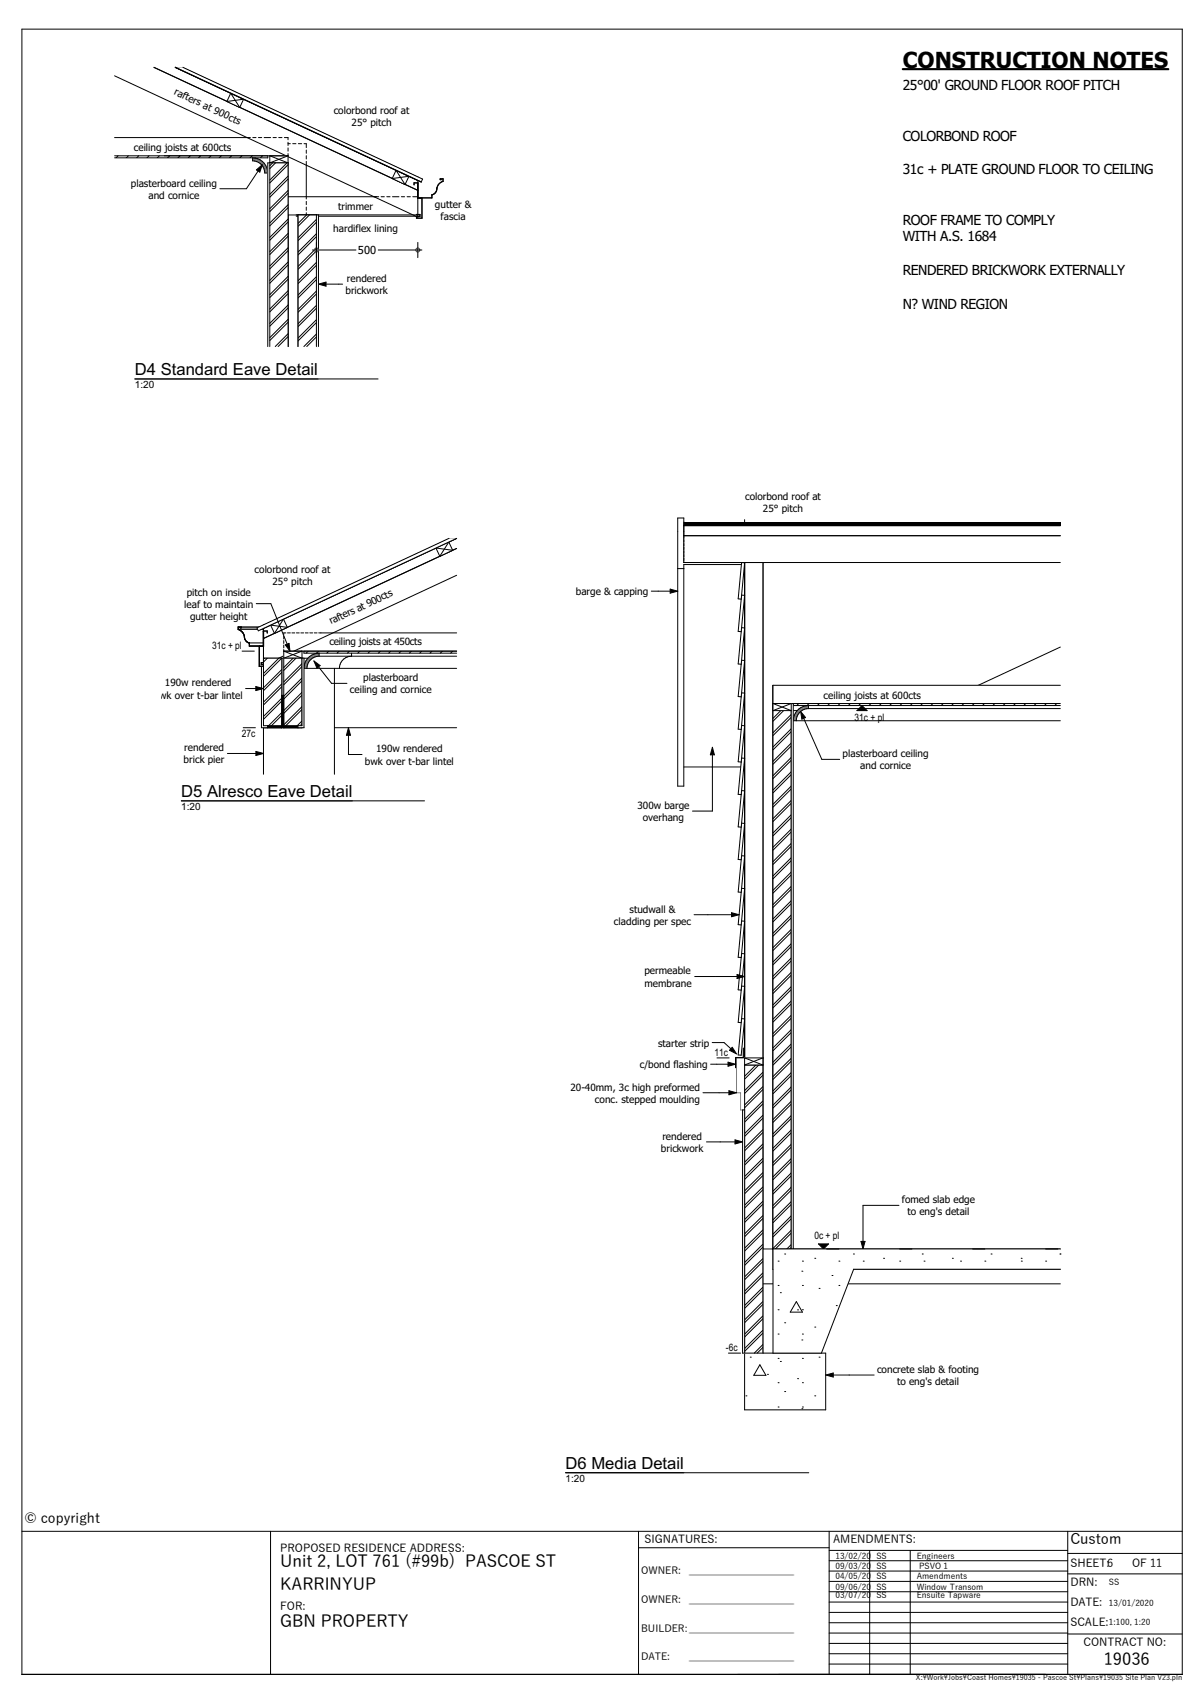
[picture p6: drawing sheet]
<svg xmlns="http://www.w3.org/2000/svg" width="297mm" height="420mm" viewBox="0 0 297 420" stroke-linecap="round" stroke-linejoin="round" font-family="sans-serif">
<g fill="none" stroke="#000" stroke-width=".25">
<path d="M5.4 7.2h286.2v406h-286.2zM5.4 377.9h286.2M66.7 377.9v35.3M157.5 377.9v35.3M204.5 377.9v35.3M263.4 377.9v35.3M157.5 381.9h47M204.5 397.9h58.9M204.5 395.3h58.9M204.5 392.8h58.9M204.5 390.2h58.9M204.5 387.7h58.9"/>
<path d="M204.5 385.1h58.9M204.5 382.6h58.9M214.5 382.6v30.6M224.5 382.6v30.6M263.4 383.3h28.2M263.4 388.4h28.2M204.5 408.1h58.9M204.5 405.5h58.9M204.5 403h58.9M204.5 400.4h58.9M204.5 410.6h58.9M263.4 403.2h28.2"/>
</g>
<!-- layer: K1  TEXT-(notes) -->
<path d="M222.7 17.1h65.5" fill="none" stroke="#000" stroke-width=".53"/>
<!-- layer: D1  WALLS-(external) -->
<g fill="#000">
<path d="M66.6 53h4.5v32.5h-4.5z" fill-rule="evenodd"/>
<path d="M73.6 53h4.5v32.5h-4.5z" fill-rule="evenodd"/>
</g>
<!-- layer: J1  ROOF-(cover) -->
<g fill="none" stroke="#fff" stroke-width=".25">
<path d="M31.2 16.6l-2.9 .5M36.4 16.6l-8.1 1.5M39 17.1l-10.3 1.8M40.4 17.7l-10.3 1.9M41.8 18.4l-10.3 1.8M43.2 19.1l-10.3 1.8M44.6 19.7l-10.3 1.8M46.1 20.4l-10.3 1.8M47.5 21.1l-10.3 1.8M48.9 21.7l-10.3 1.8M50.3 22.4l-10.3 1.8M51.8 23l-10.3 1.9"/>
<path d="M53.2 23.7l-10.3 1.8M54.6 24.4l-10.3 1.8M56 25l-10.3 1.9M57.4 25.7l-10.3 1.8M58.9 26.4l-10.3 1.8M60.3 27l-10.3 1.8M61.7 27.7l-10.3 1.8M63.1 28.4l-10.3 1.8M64.6 29l-10.3 1.8M66 29.7l-10.3 1.8M67.4 30.3l-10.3 1.9M68.8 31l-10.3 1.8"/>
<path d="M70.2 31.7l-10.3 1.8M71.7 32.3l-10.3 1.8M73.1 33l-10.3 1.8M74.5 33.7l-10.3 1.8M75.9 34.3l-10.3 1.8M77.4 35l-10.3 1.8M78.8 35.6l-10.3 1.9M80.2 36.3l-10.3 1.8M81.6 37l-10.3 1.8M83 37.6l-10.3 1.9M84.5 38.3l-10.3 1.8M85.9 39l-10.3 1.8"/>
<path d="M87.3 39.6l-10.3 1.8M88.7 40.3l-10.3 1.8M90.2 41l-10.3 1.8M91.6 41.6l-10.3 1.8M93 42.3l-10.3 1.8M94.4 42.9l-10.3 1.9M95.8 43.6l-10.3 1.8M97.3 44.3l-10.3 1.8M98.7 44.9l-10.3 1.8M100.1 45.6l-10.3 1.8M101.5 46.3l-10.3 1.8M103 46.9l-10.3 1.8"/>
<path d="M103.1 53.3l-.5 .1M103.1 52.4l-1.9 .3M103.1 51.5l-3.3 .6M103.1 50.6l-4.8 .8M103.1 49.6l-6.2 1.1M103.1 48.7l-7.6 1.4M103.1 47.8l-9 1.6"/>
</g>
<path d="M43.3 16.6h1.9l57.9 27v.9z" fill-rule="evenodd" fill="#000"/>
<!-- layer: D2  WALLS-(internal) -->
<path d="M66.6 40.2h4.5v12.8h-4.5z" fill-rule="evenodd" fill="#000"/>
<path d="M103.1 45.1v3.7h3.4v-.7a1.66 1.66 0 0 0 1.3-1.8l.5-1 1-.6v-.5h-.7l.2 .2h-.2v-.3h.7v.7a2.58 2.58 0 0 0-1.7 2.4l-.5 .7-.5 .2v.8h-3.5z" fill-rule="evenodd" fill="#7f7f7f"/>
<path d="M102.1 45.1h1v3.8h1v5h-1.4v-.5h.9v-.4l-.9-.1h.9v.5h-.8v.4h1.3v-4.9h-1.1v-3.7h-.8l-.1 .4z" fill-rule="evenodd" fill="#fff"/>
<path d="M102.2 45.2h.1M103 48.3h.1M103 48l.1 .1" fill="none" stroke="#000" stroke-width=".25"/>
<g fill="none" stroke="#000" stroke-width=".25">
<path d="M29.1 38.4l-.5 .5M31.7 38.4l-.5 .5M34.2 38.4l-.5 .5M36.8 38.4l-.5 .5M39.3 38.4l-.5 .5M41.8 38.4l-.5 .5M44.4 38.4l-.5 .5M46.9 38.4l-.5 .5M49.5 38.4l-.5 .5M52 38.4l-.5 .5M54.6 38.4l-.5 .5M57.1 38.4l-.5 .5"/>
<path d="M59.7 38.4l-.5 .5M62.2 38.4l-.5 .5M64.8 38.4l-.5 .5"/>
</g>
<path d="M62.3 38.9a3.8 3.8 0 0 1 3.8 3.8h-.8a3 3 0 0 0-3-3z" fill-rule="evenodd" fill="#7f7f7f"/>
<!-- layer: D1  WALLS-(external) -->
<path d="M66.5 53v32.5M73.6 53v32.5M71.1 85.5v-32.5h7v32.5" fill="none" stroke="#000" stroke-width=".25"/>
<!-- layer: J1  ROOF-(cover) -->
<path d="M28.3 18.7l74.8 34.9v-10M38 16.6l65.1 30.4M43.3 16.6l59.8 27.9" fill="none" stroke="#000" stroke-width=".25"/>
<!-- layer: D2  WALLS-(internal) -->
<path d="M66.6 53v-12.8h4.5v12.8" fill="none" stroke="#000" stroke-width=".25"/>
<path d="M73.1 53.4h30.5v-.4l-.9-.1h.9v.5h-.8M73.1 53h30M103.1 45.1v3.8h3.5v-.8M104.1 48.9v5h-1.4v-.5M106.6 48.1h.1M107.3 47.6l-.8 .5v.7h-3.4v-3.7h-1v.5l.1-.4h.8v3.7h1.1v4.9M107.3 47.7l-.7 .4M107.8 46.3l-.2 .9-.3 .4M107.8 46.3l-.2 .9-.3 .5M107.9 45.9l-.1 .4M108.6 44.1h.7v.7l-.6 .3-.8 .8 .4-.6 1-.6v-.5h-.7l.2 .2h-.2z" fill="none" stroke="#000" stroke-width=".25"/>
<path d="M28.3 38.4h37.8v.5h-37.8M62.3 38.9a3.8 3.8 0 0 1 3.8 3.8h-.8a3 3 0 0 0-3-3z" fill="none" stroke="#000" stroke-width=".25"/>
<!-- layer: K1  TEXT-(notes) -->
<path d="M97.7 42l3.2 1.5-1 2-3.2-1.4z" fill-rule="evenodd" fill="#fff"/>
<path d="M96.7 44.1l3.2 1.4M97.7 42l-1 2.1M97.7 42l3.2 1.5M97.7 42l2.2 3.5M100.9 43.5l-1 2M100.9 43.5l-4.2 .6" fill="none" stroke="#000" stroke-width=".25"/>
<path d="M56.9 23l3.2 1.5-1 2-3.1-1.5z" fill-rule="evenodd" fill="#fff"/>
<path d="M56 25l3.1 1.5M56.9 23l-.9 2M56.9 23l3.2 1.5M56.9 23l2.2 3.5M60.1 24.5l-1 2M60.1 24.5l-4.1 .5" fill="none" stroke="#000" stroke-width=".25"/>
<path d="M66.6 38.4h4.5v1.8h-4.5z" fill-rule="evenodd" fill="#fff"/>
<path d="M66.6 38.4v1.8M66.6 38.4h4.5M66.6 38.4l4.5 1.8M71.1 38.4v1.8M71.1 38.4l-4.5 1.8M66.6 40.2h4.5" fill="none" stroke="#000" stroke-width=".25"/>
<path d="M43.2 16.6h1.9l59.1 27.6-.3 .7z" fill-rule="evenodd" fill="#fff"/>
<g fill="none" stroke="#000" stroke-width=".25">
<path d="M43.2 16.6l60.7 28.3 .3-.7-59.1-27.6M28.3 33.9h33.5M62.4 33.9h.8M63.8 33.9h.8M65.2 33.9h1.6M67.4 33.9h.8M68.8 33.9h.8M70.2 33.9h.9v.6M71.1 35.1v.8M71.1 36.5v.8M71.1 37.9v.5h-30.6M71.1 35.5h.5"/>
<path d="M72.2 35.5h.8M73.6 35.5h.8M75 35.5h.6v.9M75.6 37v.8M75.6 38.4v.8M75.6 39.8v9.3M63.3 41.9l1.4-1.3-.6 1.9zM63.7 42.2l-2.9 4.4h-6.6M71.1 48.5h22.3M75.6 49.7v.8M75.6 51.1v.8M75.6 52.5v.5"/>
<path d="M94 48.5h.8M95.4 48.5h.8M96.8 48.5h1.6M99 48.5h.8M100.4 48.5h.8M101.8 48.5h1.3M78.6 70.1l1.8-.5v1zM80.4 70.1h4.1"/>
</g>
<path d="M43.2 16.6l60.7 28.3" fill="none" stroke="#000" stroke-width=".3"/>
<path d="M63.3 41.9l1.4-1.3-.6 1.9zM78.6 70.1l1.8-.5v1z" fill="#000"/>
<path d="M78.1 53h.5v32.5h-.5z" fill-rule="evenodd" fill="#fff"/>
<path d="M78.1 85.5v-32.5h.5v32.5" fill="none" stroke="#000" stroke-width=".25"/>
<path d="M73.6 53h4.5v32.5h-4.5z" fill-rule="evenodd" fill="#fff"/>
<g fill="none" stroke="#000" stroke-width=".25">
<path d="M75.6 53l-2 2.1M76.3 53l-2.7 2.8M78.1 58.4l-4.5 4.5M78.1 54.9l-4.5 4.5M78.1 57.7l-4.5 4.5M78.1 54.1l-4.5 4.5M78.1 79.6l-4.5 4.5M78.1 76.1l-4.5 4.5M78.1 72.5l-4.5 4.5M78.1 69l-4.5 4.5M78.1 65.5l-4.5 4.5M78.1 61.9l-4.5 4.5"/>
<path d="M78.1 78.9l-4.5 4.5M78.1 75.4l-4.5 4.5M78.1 71.8l-4.5 4.5M78.1 68.3l-4.5 4.5M78.1 64.8l-4.5 4.5M78.1 61.2l-4.5 4.5M73.6 85.5v-32.5h4.5v32.5M78.1 83.1l-2.4 2.4M78.1 82.4l-3.1 3.1"/>
</g>
<path d="M66.1 40.2h.5v45.3h-.5z" fill-rule="evenodd" fill="#fff"/>
<path d="M66.1 85.5v-45.3h.5v45.3" fill="none" stroke="#000" stroke-width=".25"/>
<path d="M66.6 40.2h4.5v45.3h-4.5z" fill-rule="evenodd" fill="#fff"/>
<g fill="none" stroke="#000" stroke-width=".25">
<path d="M67.3 40.2l-.7 .7M68 40.2l-1.4 1.4M70.8 40.2l-4.2 4.2M71.1 58.3l-4.5 4.5M71.1 54.8l-4.5 4.5M71.1 51.2l-4.5 4.5M71.1 47.7l-4.5 4.5M71.1 44.2l-4.5 4.5M71.1 40.6l-4.5 4.5M71.1 57.6l-4.5 4.5M71.1 54.1l-4.5 4.5M71.1 50.5l-4.5 4.5"/>
<path d="M71.1 47l-4.5 4.5M71.1 43.5l-4.5 4.5M78.1 59.8v3.8M103.1 59.8v3.8M71.1 79.5l-4.5 4.5M71.1 76l-4.5 4.5M71.1 72.5l-4.5 4.5M71.1 68.9l-4.5 4.5M71.1 65.4l-4.5 4.5M71.1 61.9l-4.5 4.5M71.1 78.8l-4.5 4.5M71.1 75.3l-4.5 4.5"/>
<path d="M71.1 71.8l-4.5 4.5M71.1 68.2l-4.5 4.5M71.1 64.7l-4.5 4.5M71.1 61.1l-4.5 4.5M77.1 61.7h10.7M93.3 61.7h10.8M66.6 85.5v-45.3h4.5v45.3M71.1 83.1l-2.5 2.4M71.1 82.4l-3.2 3.1"/>
</g>
<g fill="none" stroke="#464646" stroke-width=".25">
<circle cx="78.1" cy="61.7" r=".5"/>
<circle cx="103.1" cy="61.7" r=".5"/>
</g>
<!-- layer: J1  ROOF-(cover) -->
<g fill="none" stroke="#fff" stroke-width=".25">
<path d="M112.6 139.4l-14 2.5M112.6 138.5l-10.8 1.9M112.6 137.6l-7.7 1.3M112.6 136.7l-4.5 .8M112.6 135.7l-1.3 .3M74.2 159.9l-9.2 1.6M77.4 158.4l-12.4 2.2M80.5 156.9l-15.5 2.8M83.7 155.5l-18.7 3.3M86.8 154l-21.8 3.9M90 152.5l-22.9 4.1M93.1 151.1l-22.8 4"/>
<path d="M96.3 149.6l-22.9 4M99.4 148.1l-22.8 4.1M102.6 146.7l-22.9 4M105.7 145.2l-22.8 4M108.9 143.7l-22.9 4M112 142.2l-22.8 4.1M112.6 141.2l-20.3 3.6M112.6 140.3l-17.1 3M67.9 162.8l-2.9 .5M71.1 161.4l-6.1 1"/>
</g>
<path d="M65 154.2l45.8-21.4h1.8l-47.6 22.3z" fill-rule="evenodd" fill="#000"/>
<path d="M58.7 154.7h.8v.2h-.3l.2-.2h-.6v.6a2.62 2.62 0 0 1 1.7 2.5l.5 .6 .5 .3v.7h3.4l.1-3.7v3.7h-3.5v-.7a1.7 1.7 0 0 1-1.3-1.8l-.5-1-1-.6z" fill-rule="evenodd" fill="#7f7f7f"/>
<path d="M65 155.7h.9v.5v-.5h-.9v3.8h-1v4.9h1.3v-.4h-.9v-.5h.9h-.8v.4h.8v.5h-1.4v-5h1.1z" fill-rule="evenodd" fill="#fff"/>
<path d="M64 163.9h.1M64 162.7h.1M64 161.5h.1M64 160.3h.1" fill="none" stroke="#000" stroke-width=".25"/>
<g fill="none" stroke="#000" stroke-width=".25">
<path d="M76 160.7l-.5 .5M78.6 160.7l-.5 .5M81.1 160.7l-.5 .5M83.7 160.7l-.5 .5M86.2 160.7l-.5 .5M88.8 160.7l-.5 .5M91.3 160.7l-.5 .5M93.9 160.7l-.5 .5M96.4 160.7l-.5 .5M98.9 160.7l-.5 .5M101.5 160.7l-.5 .5M104 160.7l-.5 .5"/>
<path d="M106.6 160.7l-.5 .5M109.1 160.7l-.5 .5M111.7 160.7l-.5 .5"/>
</g>
<path d="M75.9 162.5a3.7 3.7 0 0 1 2.8-1.3v.7a3 3 0 0 0-3 3h-.7a3.8 3.8 0 0 1 .9-2.4z" fill-rule="evenodd" fill="#7f7f7f"/>
<!-- layer: D1  WALLS-(external) -->
<g fill="#000">
<path d="M65 162.4h4.5v17.2h-4.5z" fill-rule="evenodd"/>
<path d="M70 162.4h4.5v17.2h-4.5z" fill-rule="evenodd"/>
</g>
<!-- layer: J1  ROOF-(cover) -->
<path d="M112.6 135.3l-47.6 22.3M112.6 132.9l-47.6 22.2M65 154.2h.1M65 154.2v10M112.6 142l-47.6 22.2M65 164.2h.1" fill="none" stroke="#000" stroke-width=".25"/>
<g fill="none" stroke="#000" stroke-width=".25">
<path d="M58.8 154.7h.6v.2M59 155.5l.7 .4M59.2 154.9h5.8M59.2 154.9h.1M59.5 154.7v.2M59.7 155.9l.3 .3M59.9 156.2l.5 1.6 .6 .7M60 156.2l.3 .7M60.3 157.2l.3 .8M60.8 158.2l.2 .2M61 158.5l.5 .2M61.2 158.5l.3 .2v.7"/>
<path d="M61.5 158.7h.1M63.9 159.4v5h1.1M64.9 158.7h-3.4M65 155.3h-6.2l.9 .6M65 154.7h-6.3v.6l.3 .2M65 155.7v3.7h-3.5v-.7M65 155.7v3.8h-1v4.9M65.9 156.2h.1M65.9 156.2v-.5h-1v3.7M65.3 164.4v-.4h-.9v-.5h.9h-.8v.4h.8v.5h-1.4"/>
</g>
<path d="M78.7 161.9v-.7a3.7 3.7 0 0 0-3.7 3.7h37.6M78.7 161.9h33.9M78.7 161.9a3 3 0 0 0-3 3M86.7 161.2v.7a3 3 0 0 0-3 3M112.6 160.7h-37.6v.5h37.6" fill="none" stroke="#000" stroke-width=".25"/>
<!-- layer: D1  WALLS-(external) -->
<path d="M69.5 162.4v17.2M70 162.4v17.2M74.5 162.4v17.2h-9.5M75.9 162.4h-10.9v28.7M82.5 179.6h30.1M82.5 164.9v26.2" fill="none" stroke="#000" stroke-width=".25"/>
<!-- layer: K1  TEXT-(notes) -->
<path d="M66.8 154.3l3.1-1.5 1 2-3.2 1.5z" fill-rule="evenodd" fill="#fff"/>
<path d="M66.8 154.3l.9 2M66.8 154.3l4.1 .5M69.9 152.8l1 2M69.9 152.8l-3.1 1.5M69.9 152.8l-2.2 3.5M70.9 154.8l-3.2 1.5" fill="none" stroke="#000" stroke-width=".25"/>
<path d="M107.5 135.2l3.2-1.4 1 2-3.2 1.5z" fill-rule="evenodd" fill="#fff"/>
<path d="M107.5 135.2l1 2.1M107.5 135.2l4.2 .6M110.7 133.8l1 2M110.7 133.8l-3.2 1.4M110.7 133.8l-2.2 3.5M111.7 135.8l-3.2 1.5M59.7 160.7h3" fill="none" stroke="#000" stroke-width=".25"/>
<path d="M70 160.7h4.5v1.7h-4.5z" fill-rule="evenodd" fill="#fff"/>
<path d="M60 179.6h3M70 160.7h4.5M70 160.7v1.7M70 162.4h4.5M70 160.7l4.5 1.7M74.5 160.7v1.7M74.5 160.7l-4.5 1.7" fill="none" stroke="#000" stroke-width=".25"/>
<path d="M63.4 154.9l47.4-22.1h1.8l-48.9 22.9z" fill-rule="evenodd" fill="#fff"/>
<path d="M110.8 132.8l-47.4 22.1 .3 .8 48.9-22.8" fill="none" stroke="#000" stroke-width=".25"/>
<path d="M65 162.4h4.5v17.2h-4.5z" fill-rule="evenodd" fill="#fff"/>
<g fill="none" stroke="#000" stroke-width=".25">
<path d="M65 162.4h4.5v17.2h-4.5zM65.2 162.4l-.2 .3M65.9 162.4l-.9 1M68.8 162.4l-3.8 3.8M69.5 162.4l-4.5 4.5M69.5 176.5l-3 3.1M69.5 173l-4.5 4.5M69.5 169.5l-4.5 4.5M69.5 165.9l-4.5 4.5M69.5 179.4l-.2 .2M69.5 175.8l-3.7 3.8M69.5 172.3l-4.5 4.5"/>
<path d="M69.5 168.8l-4.5 4.5M69.5 165.2l-4.5 4.5"/>
</g>
<path d="M70 162.4h4.5v17.2h-4.5z" fill-rule="evenodd" fill="#fff"/>
<g fill="none" stroke="#000" stroke-width=".25">
<path d="M63.2 149h3.6l4 9.9M64.9 155.8h.1M70 157v.7M70 158.1v.7M70 159.2v.7M70.4 159.1l.9-.3 .2 1.9zM70.5 156.2h-.5v.4M70.9 156.2h.7M72 156.2h.7M73.1 156.2h.7M74.2 156.2h.7M75.3 156.2h.7"/>
<path d="M76.4 156.2h.7M77.5 156.2h.7M78.6 156.2h34M70 171.6h-.5v7.5h-3.5v.5h8.5v-17.2h-4.5v17.2l4.5-4.5M70 160.3v.4h42.6M72.3 162.4l-2.3 2.3M73 162.4l-3 3M74.5 178.6l-1 1v-.5h-3.5M74.5 171.5l-4.5 4.5M74.5 168l-4.5 4.5M74.5 164.5l-4.5 4.5M74.5 177.9l-1.7 1.7"/>
<path d="M74.5 174.4l-4.5 4.5M74.5 170.8l-4.5 4.5M74.5 167.3l-4.5 4.5M74.5 163.8l-4.5 4.5M77.4 163.1l1.6 1.1-.8 .7zM78.6 164.6l3.2 4h3.8M86 179.6l.5 1.8h-1zM56.1 185.9h7M63.1 185.4l1.9 .5-1.9 .5zM86 181.4v4.8h3.3"/>
</g>
<g fill="#000">
<path d="M70.4 159.1l.9-.3 .2 1.9zM77.4 163.1l1.6 1.1-.8 .7zM86 179.6l.5 1.8h-1zM63.1 185.4l1.9 .5-1.9 .5z"/>
<path d="M69.5 171.6h.5v7.5h3.5v.5h-7.5v-.5h3.5z" fill-rule="evenodd"/>
</g>
<path d="M74.5 162.4h.5v17.2h-1.5v-.5h1z" fill-rule="evenodd" fill="#fff"/>
<path d="M74.5 162.4h.5v17.2h-1.5v-.5h1z" fill="none" stroke="#000" stroke-width=".25"/>
<path d="M64.5 164.4h.5v14.7h1v.5h-1.5z" fill-rule="evenodd" fill="#fff"/>
<path d="M60.6 169.9h2.5M63.1 169.4l1.9 .5-1.9 .5zM64.5 164.4h.5v14.7h1v.5h-1.5z" fill="none" stroke="#000" stroke-width=".25"/>
<path d="M63.1 169.4l1.9 .5-1.9 .5z" fill="#000"/>
<path d="M183.7 333.9h20v14h-20z" fill-rule="evenodd" fill="#fff"/>
<g fill="none" stroke="#000" stroke-width=".25">
<path d="M183.7 333.9h20v14h-20zM185.1 334.9h.1M187.4 336.8l1.5 2.6h-3zM189.3 339.1h.1M191.9 335.2h.1M192.5 336h.1M197.9 335.2h.1M202 334.9h.1M184 344.5h.1M191.9 347.2h.1M191.9 341.2h.1M193.6 343.4h.1"/>
<path d="M196.7 340.2h.1M197.8 347.6h.1M197.9 347.2h.1M197.9 341.2h.1M201 344.5h.1"/>
</g>
<!-- layer: C1  CONCRETE-(floor slab) -->
<path d="M190.7 308.2h70.9v5h-70.9z" fill-rule="evenodd" fill="#fff"/>
<g fill="none" stroke="#000" stroke-width=".25">
<path d="M191.9 311.2h.1M193.6 309.5h.1M197.9 311.2h.1M201 310.5h.1M203.9 308.2h3M206.9 311.2h.1M210.5 309.5h.1M212.9 311.2h.1M218 310.5h.1M221.9 311.2h.1M221.9 308.2h3M227.5 309.5h.1"/>
<path d="M227.9 311.2h.1M234.9 310.5h.1M236.9 311.2h.1M239.9 308.2h3M242.9 311.2h.1M244.5 309.5h.1M251.9 310.5h.1M251.9 311.2h.1M257.9 311.2h.1M257.9 308.2h3M261.4 309.5h.1"/>
</g>
<!-- layer: D1  WALLS-(external) -->
<path d="M183.7 138.8h4.5v122.3h-4.5z" fill-rule="evenodd" fill="#c0c0c0"/>
<g fill="#000">
<path d="M190.7 138.8h4.5v122.3h-4.5z" fill-rule="evenodd"/>
<path d="M183.7 261.1h4.5v47.1h-4.5z" fill-rule="evenodd"/>
<path d="M190.7 261.1h4.5v47.1h-4.5z" fill-rule="evenodd"/>
<path d="M183.7 308.2h4.5v25.7h-4.5z" fill-rule="evenodd"/>
</g>
<g fill="none" stroke="#000" stroke-width=".25">
<path d="M197 173.6l-.5 .5M199.6 173.6l-.5 .5M202.1 173.6l-.5 .5M204.7 173.6l-.5 .5M207.2 173.6l-.5 .5M209.8 173.6l-.5 .5M212.3 173.6l-.5 .5M214.9 173.6l-.5 .5M217.4 173.6l-.5 .5M219.9 173.6l-.5 .5M222.5 173.6l-.5 .5M225 173.6l-.5 .5"/>
<path d="M227.6 173.6l-.5 .5M230.1 173.6l-.5 .5M232.7 173.6l-.5 .5M235.2 173.6l-.5 .5M237.8 173.6l-.5 .5M240.3 173.6l-.5 .5M242.9 173.6l-.5 .5M245.4 173.6l-.5 .5M247.9 173.6l-.5 .5M250.5 173.6l-.5 .5M253 173.6l-.5 .5M255.6 173.6l-.5 .5"/>
<path d="M258.1 173.6l-.5 .5M260.7 173.6l-.5 .5"/>
</g>
<path d="M197 175a3.8 3.8 0 0 1 2.4-.9v.8a3 3 0 0 0-3 3h-.7a3.7 3.7 0 0 1 1.3-2.9z" fill-rule="evenodd" fill="#7f7f7f"/>
<!-- layer: C1  CONCRETE-(floor slab) -->
<path d="M261.6 308.2h-70.9v5h70.9" fill="none" stroke="#000" stroke-width=".25"/>
<!-- layer: D1  WALLS-(external) -->
<path d="M183.7 138.8v195.1h4.5v-195.1h7v169.4h-7M190.7 138.8v169.4M195.2 175.4h1.4M183.7 261.1h4.5M188.2 316.8h73.4" fill="none" stroke="#000" stroke-width=".25"/>
<path d="M183.7 138.8h4.5M183.7 261.1h4.5" fill="none" stroke="#e2e2e2" stroke-width=".25"/>
<!-- layer: I1  BEAMS -->
<path d="M181.7 261.1h2v12.8h-1v-4.2h-1z" fill="none" stroke="#808080" stroke-width=".25"/>
<path d="M199.4 174.9v-.8a3.7 3.7 0 0 0-3.7 3.8h65.9M199.4 174.9h62.2M199.4 174.9a3 3 0 0 0-3 3M261.6 173.6h-65.9v.5h65.9" fill="none" stroke="#000" stroke-width=".25"/>
<path d="M167.2 127.8h1.5v11h15v.5h-15v54.7h-1.5zM183.7 128.2v.6M167.2 140.3h1.5M168.7 189.3h15" fill="none" stroke="#000" stroke-width=".25"/>
<!-- layer: K1  TEXT-(notes) -->
<path d="M211.4 175.4l1.2-1.3 1.3 1.3zM201.9 307h2.5l-1.3 1.2z" fill="#000"/>
<path d="M212.6 174.1l1.3 1.3h-2.5zM176.9 261.1h3M201.9 307h2.5l-1.3 1.2zM179.7 333.9h3" fill="none" stroke="#000" stroke-width=".25"/>
<path d="M183.7 138.8h4.5v124h-4.5z" fill-rule="evenodd" fill="#fff"/>
<path d="M183.7 138.8h4.5v124h-4.5z" fill="none" stroke="#000" stroke-width=".25"/>
<path d="M190.7 173.6h4.5v134.6h-4.5z" fill-rule="evenodd" fill="#fff"/>
<g fill="none" stroke="#000" stroke-width=".25">
<path d="M190.7 173.6h4.5v134.6h-4.5zM190.8 173.6l-.1 .1M191.5 173.6l-.8 .8M194.3 173.6l-3.6 3.7M195.1 173.6l-4.4 4.4M195.2 177l-4.5 4.5M195.2 179.8l-4.5 4.5M195.2 176.3l-4.5 4.5M195.2 198.2l-4.5 4.5M195.2 194.7l-4.5 4.5M195.2 191.2l-4.5 4.5M195.2 187.6l-4.5 4.5"/>
<path d="M195.2 184.1l-4.5 4.5M195.2 180.6l-4.5 4.5M195.2 197.5l-4.5 4.5M195.2 194l-4.5 4.5M195.2 190.5l-4.5 4.5M195.2 186.9l-4.5 4.5M195.2 183.4l-4.5 4.5M195.2 219.4l-4.5 4.5M195.2 215.9l-4.5 4.5M195.2 212.4l-4.5 4.5M195.2 208.8l-4.5 4.5M195.2 205.3l-4.5 4.5"/>
<path d="M195.2 201.8l-4.5 4.5M195.2 218.7l-4.5 4.5M195.2 215.2l-4.5 4.5M195.2 211.7l-4.5 4.5M195.2 208.1l-4.5 4.5M195.2 204.6l-4.5 4.5M195.2 201.1l-4.5 4.5M195.2 237.1l-4.5 4.5M195.2 233.6l-4.5 4.5M195.2 230l-4.5 4.5M195.2 226.5l-4.5 4.5M195.2 223l-4.5 4.5"/>
<path d="M195.2 239.9l-4.5 4.5M195.2 236.4l-4.5 4.5M195.2 232.9l-4.5 4.5M195.2 229.3l-4.5 4.5M195.2 225.8l-4.5 4.5M195.2 222.3l-4.5 4.5M195.2 258.3l-4.5 4.5M195.2 254.8l-4.5 4.5M195.2 251.3l-4.5 4.5M195.2 247.7l-4.5 4.5M195.2 244.2l-4.5 4.5M195.2 240.7l-4.5 4.5"/>
<path d="M195.2 257.6l-4.5 4.5M195.2 254.1l-4.5 4.5M195.2 250.6l-4.5 4.5M195.2 247l-4.5 4.5M195.2 243.5l-4.5 4.5M195.2 279.5l-4.5 4.5M195.2 276l-4.5 4.5M195.2 272.5l-4.5 4.5M195.2 268.9l-4.5 4.5M195.2 265.4l-4.5 4.5M195.2 261.9l-4.5 4.5M195.2 278.8l-4.5 4.5"/>
<path d="M195.2 275.3l-4.5 4.5M195.2 271.8l-4.5 4.5M195.2 268.2l-4.5 4.5M195.2 264.7l-4.5 4.5M195.2 261.2l-4.5 4.5M195.2 297.2l-4.5 4.5M195.2 293.7l-4.5 4.5M195.2 290.2l-4.5 4.5M195.2 286.6l-4.5 4.5M195.2 283.1l-4.5 4.5M195.2 296.5l-4.5 4.5M195.2 293l-4.5 4.5"/>
<path d="M195.2 289.4l-4.5 4.5M195.2 285.9l-4.5 4.5M195.2 282.4l-4.5 4.5M195.2 307.8l-.4 .4M195.2 304.3l-3.9 3.9M195.2 300.8l-4.5 4.5M195.2 307.1l-1.1 1.1M195.2 303.6l-4.5 4.5M195.2 300.1l-4.5 4.5"/>
</g>
<path d="M183.7 262.8h4.5v71.1h-4.5z" fill-rule="evenodd" fill="#fff"/>
<g fill="none" stroke="#000" stroke-width=".25">
<path d="M183.7 262.8h4.5v71.1h-4.5zM186.5 262.8l-2.8 2.8M187.2 262.8l-3.5 3.5M188.2 279.5l-4.5 4.5M188.2 275.9l-4.5 4.5M188.2 272.4l-4.5 4.5M188.2 268.9l-4.5 4.5M188.2 265.3l-4.5 4.5M188.2 278.8l-4.5 4.5M188.2 275.2l-4.5 4.5M188.2 271.7l-4.5 4.5M188.2 268.2l-4.5 4.5"/>
<path d="M188.2 264.6l-4.5 4.5M188.2 297.2l-4.5 4.5M188.2 293.6l-4.5 4.5M188.2 290.1l-4.5 4.5M188.2 286.5l-4.5 4.5M188.2 283l-4.5 4.5M188.2 300l-4.5 4.5M188.2 296.4l-4.5 4.5M188.2 292.9l-4.5 4.5M188.2 289.4l-4.5 4.5M188.2 285.8l-4.5 4.5M188.2 282.3l-4.5 4.5"/>
<path d="M188.2 318.4l-4.5 4.5M188.2 314.8l-4.5 4.5M188.2 311.3l-4.5 4.5M188.2 307.8l-4.5 4.5M188.2 304.2l-4.5 4.5M188.2 300.7l-4.5 4.5M188.2 317.7l-4.5 4.5M188.2 314.1l-4.5 4.5M188.2 310.6l-4.5 4.5M188.2 307.1l-4.5 4.5M188.2 303.5l-4.5 4.5M188.2 332.5l-1.4 1.4"/>
<path d="M188.2 329l-4.5 4.5M188.2 325.4l-4.5 4.5M188.2 321.9l-4.5 4.5M188.2 331.8l-2.1 2.1M188.2 328.3l-4.5 4.5M188.2 324.7l-4.5 4.5M188.2 321.2l-4.5 4.5"/>
</g>
<path d="M182.9 251.4h.8l-.9 9-.7-.1z" fill-rule="evenodd" fill="#fff"/>
<path d="M182.9 251.4h.8l-.9 9-.7-.1z" fill="none" stroke="#000" stroke-width=".25"/>
<path d="M182.9 243.3l.8 .1-.9 9-.7-.1z" fill-rule="evenodd" fill="#fff"/>
<path d="M182.9 243.3l.8 .1-.9 9-.7-.1z" fill="none" stroke="#000" stroke-width=".25"/>
<path d="M182.9 235.3l.8 .1-.9 8.9h-.7z" fill-rule="evenodd" fill="#fff"/>
<path d="M182.9 235.3l.8 .1-.9 8.9h-.7z" fill="none" stroke="#000" stroke-width=".25"/>
<path d="M182.9 227.3h.8l-.9 9-.7-.1z" fill-rule="evenodd" fill="#fff"/>
<path d="M182.9 227.3h.8l-.9 9-.7-.1z" fill="none" stroke="#000" stroke-width=".25"/>
<path d="M182.9 219.2l.8 .1-.9 8.9h-.7z" fill-rule="evenodd" fill="#fff"/>
<path d="M182.9 219.2l.8 .1-.9 8.9h-.7z" fill="none" stroke="#000" stroke-width=".25"/>
<path d="M182.9 211.2h.8l-.9 9-.7-.1z" fill-rule="evenodd" fill="#fff"/>
<path d="M182.9 211.2h.8l-.9 9-.7-.1z" fill="none" stroke="#000" stroke-width=".25"/>
<path d="M183.2 273.9h.5v60h-.5z" fill-rule="evenodd" fill="#fff"/>
<path d="M183.2 273.9h.5v60h-.5z" fill="none" stroke="#000" stroke-width=".25"/>
<path d="M182.9 203.1l.8 .1-.9 9-.7-.1z" fill-rule="evenodd" fill="#fff"/>
<path d="M182.9 203.1l.8 .1-.9 9-.7-.1z" fill="none" stroke="#000" stroke-width=".25"/>
<path d="M182.9 195.1l.8 .1-.9 8.9h-.7z" fill-rule="evenodd" fill="#fff"/>
<path d="M182.9 195.1l.8 .1-.9 8.9h-.7z" fill="none" stroke="#000" stroke-width=".25"/>
<path d="M182.9 187.1h.8l-.9 9-.7-.1z" fill-rule="evenodd" fill="#fff"/>
<path d="M182.9 187.1h.8l-.9 9-.7-.1z" fill="none" stroke="#000" stroke-width=".25"/>
<path d="M182.9 179l.8 .1-.9 9-.7-.1z" fill-rule="evenodd" fill="#fff"/>
<path d="M182.9 179l.8 .1-.9 9-.7-.1z" fill="none" stroke="#000" stroke-width=".25"/>
<path d="M182.9 171h.8l-.9 9-.7-.1z" fill-rule="evenodd" fill="#fff"/>
<path d="M182.9 171h.8l-.9 9-.7-.1z" fill="none" stroke="#000" stroke-width=".25"/>
<path d="M182.9 162.9l.8 .1-.9 9-.7-.1z" fill-rule="evenodd" fill="#fff"/>
<path d="M182.9 162.9l.8 .1-.9 9-.7-.1z" fill="none" stroke="#000" stroke-width=".25"/>
<path d="M182.9 154.9l.8 .1-.9 8.9-.7-.1z" fill-rule="evenodd" fill="#fff"/>
<path d="M182.9 154.9l.8 .1-.9 8.9-.7-.1z" fill="none" stroke="#000" stroke-width=".25"/>
<path d="M182.9 146.9h.8l-.9 9-.7-.1z" fill-rule="evenodd" fill="#fff"/>
<path d="M182.9 146.9h.8l-.9 9-.7-.1z" fill="none" stroke="#000" stroke-width=".25"/>
<path d="M182.9 138.8l.8 .1-.9 8.9h-.7z" fill-rule="evenodd" fill="#fff"/>
<path d="M182.9 138.8l.8 .1-.9 8.9h-.7z" fill="none" stroke="#000" stroke-width=".25"/>
<path d="M188.6 138.8h9.1v30.3h-9.1z" fill-rule="evenodd" fill="#fff"/>
<path d="M183.7 138.9v123.9M183.4 258.7v2.3h-1.9v2.5" fill="none" stroke="#000" stroke-width=".3"/>
<path d="M160.7 145.9h4.6M165.3 145.4l1.9 .5-1.9 .5zM197.5 175.6l1.2 1.5-.9 .4zM198.3 177.3l4.4 10.1h4.4M175.7 186.3v13.8h-4.9M175.7 184.4l.5 1.9h-1zM174.3 281.8h7M181.3 281.3l1.9 .5-1.9 .5zM221.8 297.4h-8.9v8.9M212.4 306.3h1l-.5 1.9zM203.7 339.3l1.8-.5v1zM205.5 339.3h10.1" fill="none" stroke="#000" stroke-width=".25"/>
<path d="M165.3 145.4l1.9 .5-1.9 .5zM197.5 175.6l1.2 1.5-.9 .4zM175.7 184.4l.5 1.9h-1zM181.3 281.3l1.9 .5-1.9 .5zM212.4 306.3h1l-.5 1.9zM203.7 339.3l1.8-.5v1z" fill="#000"/>
<path d="M171.2 225.7h9.3M180.5 225.2l1.8 .5-1.8 .5zM171.4 241h10.4M175.7 257.3h2.9l1.7 1.5M180.6 258.4l1.1 1.7-1.7-.9zM181.8 240.5l1.9 .5-1.9 .5zM173.4 269.7h6.4M175.3 262.6h4.3M179.6 262.1l1.9 .5-1.9 .5zM179.8 269.2l1.9 .5-1.9 .5z" fill="none" stroke="#000" stroke-width=".25"/>
<path d="M180.5 225.2l1.8 .5-1.8 .5zM181.8 240.5l1.9 .5-1.9 .5zM179.6 262.1l1.9 .5-1.9 .5zM180.6 258.4l1.1 1.7-1.7-.9zM179.8 269.2l1.9 .5-1.9 .5z" fill="#000"/>
<!-- layer: J1  ROOF-(cover) -->
<g fill="none" stroke="#fff" stroke-width=".25">
<path d="M173.5 132.2l-4.8 .8M178.7 132.2l-10 1.8M183.9 132.2l-15.2 2.7M189.1 132.2l-20.4 3.6M194.2 132.2l-25.5 4.5M199.4 132.2l-30.7 5.4M204.6 132.2l-35.9 6.3M209.8 132.2l-37.6 6.6M215 132.2l-37.6 6.6M220.2 132.2l-37.6 6.6M225.3 132.2l-37.5 6.6M230.5 132.2l-37.5 6.6"/>
<path d="M235.7 132.2l-37.5 6.6M240.9 132.2l-37.6 6.6M246.1 132.2l-37.6 6.6M251.3 132.2l-37.6 6.6M256.4 132.2l-37.5 6.6M261.6 138.6l-1.2 .2M261.6 137.7l-6.4 1.1M261.6 136.8l-11.6 2M261.6 135.9l-16.8 2.9M261.6 134.9l-22 3.9M261.6 134l-27.2 4.8M261.6 133.1l-32.3 5.7"/>
<path d="M261.6 132.2l-37.5 6.6"/>
</g>
<path d="M168.7 128.8h92.9v.9h-92.9z" fill-rule="evenodd" fill="#000"/>
<path d="M168.7 128.8v10h92.9M168.7 132.2h92.9M168.7 129.7h92.9M261.6 159.7l-29.9 13.9" fill="none" stroke="#000" stroke-width=".25"/>
<!-- layer: K1  TEXT-(notes) -->
<path d="M195.2 173.6h.5v134.6h-.5z" fill-rule="evenodd" fill="#fff"/>
<path d="M195.2 173.6h.5v134.6h-.5z" fill="none" stroke="#000" stroke-width=".25"/>
<path d="M190.7 169.1h70.9v4.5h-70.9z" fill-rule="evenodd" fill="#fff"/>
<path d="M261.6 169.1h-70.9v4.5h70.9" fill="none" stroke="#000" stroke-width=".25"/>
<path d="M190.7 308.2h70.9v5h-51l-8 20.7h-11.9z" fill-rule="evenodd" fill="#fff"/>
<g fill="none" stroke="#000" stroke-width=".25">
<path d="M191.9 317.2h.1M191.9 311.2h.1M192.5 319h.1M193.6 309.5h.1M197.8 313.7h.1M197.9 317.2h.1M197.9 311.2h.1M201 310.5h.1M202 317.9h.1M205.2 314.8h.1M206.9 317.2h.1M206.9 311.2h.1"/>
<path d="M210.5 309.5h.1M212.9 311.2h.1M218 310.5h.1M221.9 311.2h.1M227.5 309.5h.1M227.9 311.2h.1M234.9 310.5h.1M236.9 311.2h.1M242.9 311.2h.1M244.5 309.5h.1M251.9 310.5h.1M251.9 311.2h.1"/>
<path d="M257.9 311.2h.1M261.4 309.5h.1M261.6 308.2h-70.9v25.7h11.9l8-20.7h51M191.9 329.2h.1M191.9 323.2h.1M193.6 326.4h.1M196.4 321.2l1.5 2.6h-3zM196.7 323.2h.1M197.8 330.7h.1M197.9 329.2h.1M197.9 323.2h.1M201 327.5h.1"/>
<path d="M206.3 322.2h.1"/>
</g>
<path d="M183.7 261.1h4.5v1.7h-4.5z" fill-rule="evenodd" fill="#fff"/>
<path d="M183.7 261.1v1.7M183.7 262.8h4.5M183.7 261.1h4.5M183.7 261.1l4.5 1.7M188.2 261.1v1.7M188.2 261.1l-4.5 1.7" fill="none" stroke="#000" stroke-width=".25"/>
<path d="M190.7 173.6h4.5v1.8h-4.5z" fill-rule="evenodd" fill="#fff"/>
<path d="M190.7 173.6v1.8M190.7 175.4h4.5M190.7 173.6h4.5M190.7 173.6l4.5 1.8M195.2 173.6v1.8M195.2 173.6l-4.5 1.8" fill="none" stroke="#000" stroke-width=".25"/>
<path d="M33.3 93.5h60M44.7 197.6h60M139.5 363.4h60" fill="none" stroke="#000" stroke-width=".25"/>
<text font-size="5.5" x="222.7" y="16.7">CONSTRUCTION NOTES</text>
<g font-size="4.1">
<text x="33.3" y="92.5">D4 Standard Eave Detail</text>
<text x="44.7" y="196.6">D5 Alresco Eave Detail</text>
<text x="139.5" y="362.4">D6 Media Detail</text>
<text x="69.1" y="386.6">Unit 2, LOT 761 (#99b) PASCOE ST</text>
<text x="69.1" y="392.4">KARRINYUP</text>
<text x="69.1" y="401.6">GBN PROPERTY</text>
<text x="272.3" y="411">19036</text>
</g>
<text font-size="3.6" x="264" y="381">Custom</text>
<g font-size="3.4">
<text x="222.7" y="22.3">25°00' GROUND FLOOR ROOF PITCH</text>
<text x="222.7" y="34.7">COLORBOND ROOF</text>
<text x="222.7" y="43">31c + PLATE GROUND FLOOR TO CEILING</text>
<text x="222.7" y="55.4">ROOF FRAME TO COMPLY</text>
<text x="222.7" y="59.6">WITH A.S. 1684</text>
<text x="222.7" y="67.9">RENDERED BRICKWORK EXTERNALLY</text>
<text x="222.7" y="76.1">N? WIND REGION</text>
<text x="6" y="375.8">© copyright</text>
</g>
<g font-size="2.7">
<text x="88.3" y="62.7">500</text>
<text x="69.1" y="383">PROPOSED RESIDENCE ADDRESS:</text>
<text x="159" y="380.8">SIGNATURES:</text>
<text x="205.5" y="380.7">AMENDMENTS:</text>
<text x="264" y="386.8">SHEET:6</text>
<text x="279.2" y="386.8">OF 11</text>
<text x="264" y="391.3">DRN:</text>
<text x="69.1" y="397.2">FOR:</text>
<text x="264" y="401.2">SCALE:</text>
<text x="264" y="396.2">DATE:</text>
<text x="267.3" y="406.2">CONTRACT NO:</text>
</g>
<g font-size="2.5">
<text x="42.8" y="23.3" transform="rotate(25 42.8 23.3)">rafters at 900cts</text>
<text x="82.3" y="28.1">colorbond roof at</text>
<text x="86.7" y="31.1">25° pitch</text>
<text x="33" y="37.2">ceiling joists at 600cts</text>
<text x="32.3" y="46.1">plasterboard ceiling</text>
<text x="36.6" y="49">and cornice</text>
<text x="83.4" y="51.9">trimmer</text>
<text x="107.3" y="51.3">gutter &amp;</text>
<text x="82.2" y="57.3">hardiflex lining</text>
<text x="108.7" y="54.3">fascia</text>
<text x="85.6" y="69.6">rendered</text>
<text x="85.2" y="72.6">brickwork</text>
<text x="33.3" y="95.7">1:20</text>
<text x="183.8" y="123.3">colorbond roof at</text>
<text x="188.2" y="126.3">25° pitch</text>
<text x="62.8" y="141.4">colorbond roof at</text>
<text x="45.5" y="149.9">leaf to maintain</text>
<text x="46.1" y="147">pitch on inside</text>
<text x="67.2" y="144.4">25° pitch</text>
<text x="142" y="146.9">barge &amp; capping</text>
<text x="46.9" y="152.9">gutter height</text>
<text x="81.7" y="154.1" transform="rotate(-25 81.7 154.1)">rafters at 900cts</text>
<text x="52.3" y="160">31c + pl</text>
<text x="81.3" y="159.3">ceiling joists at 450cts</text>
<text x="37.9" y="172.4">bwk over t-bar lintel</text>
<text x="40.7" y="169.4">190w rendered</text>
<text x="86.3" y="171.1">ceiling and cornice</text>
<text x="89.6" y="168.1">plasterboard</text>
<text x="203.2" y="172.4">ceiling joists at 600cts</text>
<text x="210.8" y="178">31c + pl</text>
<text x="45.4" y="185.4">rendered</text>
<text x="59.6" y="182">27c</text>
<text x="92.8" y="185.7">190w rendered</text>
<text x="45.3" y="188.4">brick pier</text>
<text x="90" y="188.7">bwk over t-bar lintel</text>
<text x="207.9" y="186.9">plasterboard ceiling</text>
<text x="212.2" y="189.9">and cornice</text>
<text x="44.7" y="199.8">1:20</text>
<text x="157.2" y="199.6">300w barge</text>
<text x="158.6" y="202.6">overhang</text>
<text x="155.3" y="225.2">studwall &amp;</text>
<text x="151.5" y="228.2">cladding per spec</text>
<text x="159" y="240.5">permeable</text>
<text x="159" y="243.4">membrane</text>
<text x="157.8" y="263.6">c/bond flashing</text>
<text x="162.3" y="258.3">starter strip</text>
<text x="176.2" y="260.5">11c</text>
<text x="140.7" y="269.1">20-40mm, 3c high preformed</text>
<text x="146.8" y="272.1">conc. stepped moulding</text>
<text x="163.4" y="281.3">rendered</text>
<text x="163" y="284.3">brickwork</text>
<text x="222.5" y="296.9">fomed slab edge</text>
<text x="223.9" y="299.9">to eng's detail</text>
<text x="200.9" y="305.8">0c + pl</text>
<text x="179.1" y="333.3">-6c</text>
<text x="216.3" y="338.8">concrete slab &amp; footing</text>
<text x="221.3" y="341.8">to eng's detail</text>
<text x="139.5" y="365.6">1:20</text>
<text x="158.2" y="388.3">OWNER:</text>
<text x="170" y="388.3">_____________________</text>
<text x="158.2" y="395.6">OWNER:</text>
<text x="170" y="395.6">_____________________</text>
<text x="158.2" y="402.6">BUILDER:_____________________</text>
<text x="158.2" y="409.7">DATE:</text>
<text x="170" y="409.7">_____________________</text>
</g>
<g font-size="2.1">
<text x="206.1" y="384.6">13/02/20</text>
<text x="206.1" y="387.2">09/03/20</text>
<text x="206.1" y="389.7">04/05/20</text>
<text x="216.2" y="384.6">SS</text>
<text x="216.2" y="387.2">SS</text>
<text x="216.2" y="389.7">SS</text>
<text x="226.1" y="384.6">Engineers</text>
<text x="226.1" y="389.7">Amendments</text>
<text x="226.7" y="387.2">PSVO 1</text>
<text x="206.1" y="392.3">09/06/20</text>
<text x="206.1" y="394.4">03/07/20</text>
<text x="216.2" y="392.3">SS</text>
<text x="216.2" y="394.4">SS</text>
<text x="226.1" y="392.3">Window Transom</text>
<text x="226.1" y="394.4">Ensuite Tapware</text>
<text x="273.5" y="391.2">SS</text>
<text x="273.5" y="396.3">13/01/2020</text>
<text x="273.5" y="401">1:100, 1:20</text>
</g>
<text font-size="1.8" x="226" y="414.5">X:\Work\Jobs\Coast Homes\19035 - Pascoe St\Plans\19035 Site Plan V23.pln</text>
</svg>
